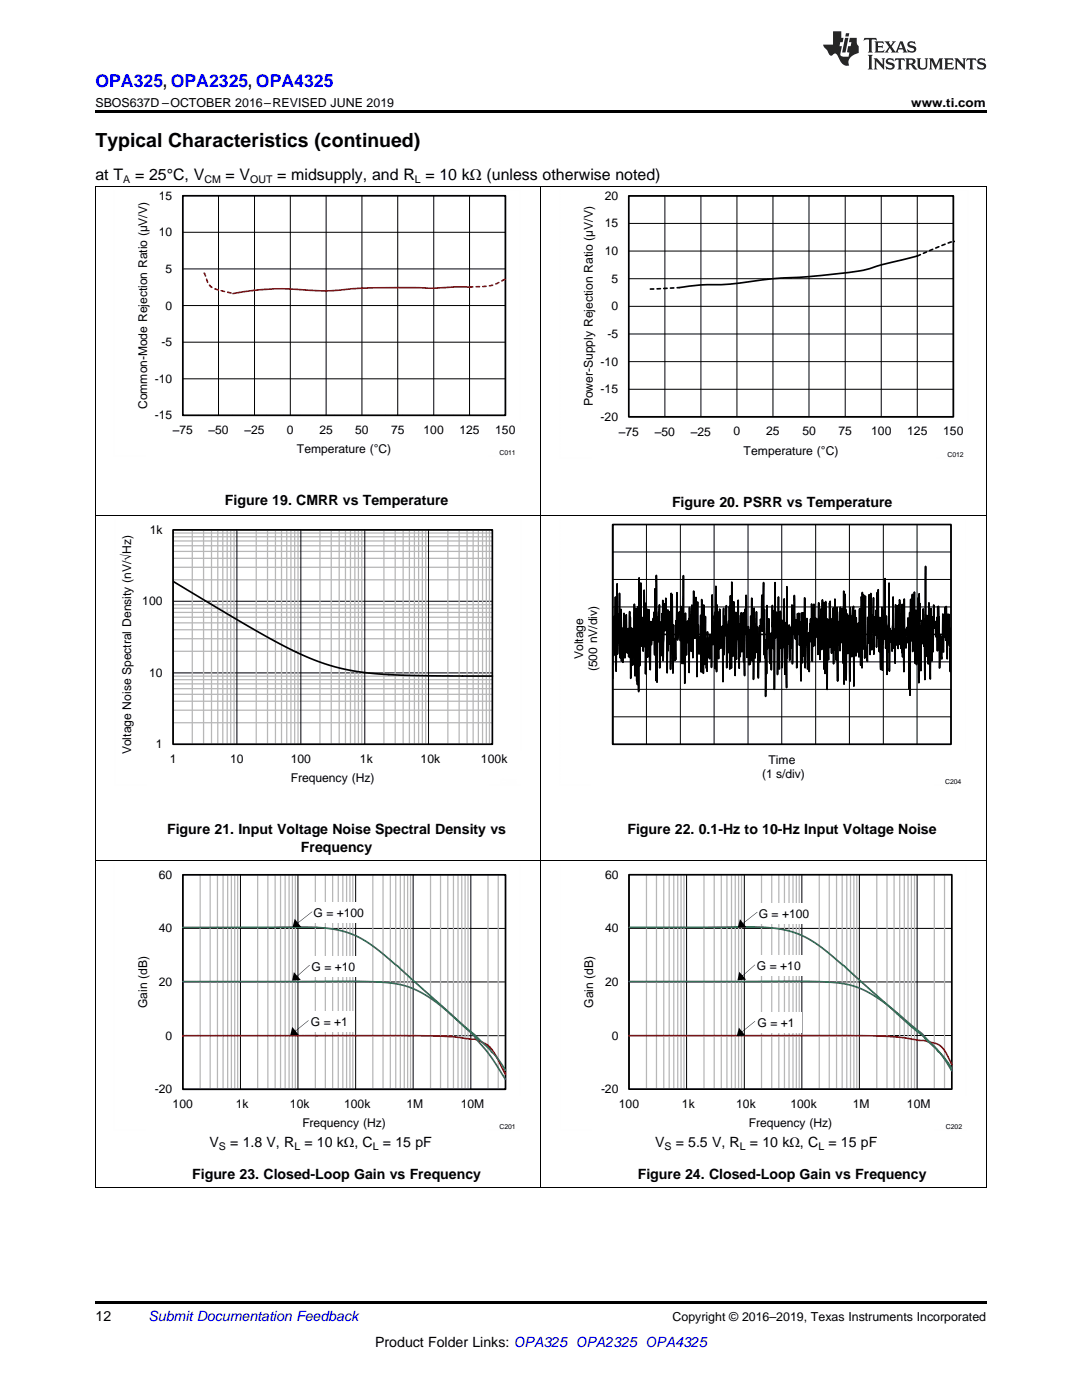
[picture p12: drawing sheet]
<svg xmlns="http://www.w3.org/2000/svg" width="216mm" height="279mm" viewBox="0 0 216 279" stroke-linecap="round" stroke-linejoin="round" font-family="sans-serif">
<path d="M19 237h.2zM196.7 237h.1zM19 259.7h177.8v.5h-177.8z" fill="#000"/>
<g fill="none" stroke="#000" stroke-width=".2">
<path d="M19.1 171.7v65.3M48 174.6v42.8M59.5 174.6v42.8M71 174.6v42.8M82.4 174.6v42.8M93.9 174.6v42.8M100.8 174.6h-64.3v42.8h64.3M107.9 171.7v65.3M196.8 171.7v65.3M36.5 196h64.3M36.5 185.3h64.3M36.5 206.7h64.3"/>
<path d="M19 237h177.8"/>
</g>
<g fill="none" stroke="#b7b7b7" stroke-width=".25">
<path d="M39.9 174.6v42.8M41.9 174.6v42.8M43.4 174.6v42.8M44.5 174.6v42.8M45.4 174.6v42.8M46.2 174.6v42.8M46.8 174.6v42.8M47.4 174.6v42.8M51.4 174.6v42.8M53.4 174.6v42.8M54.9 174.6v42.8M56 174.6v42.8"/>
<path d="M56.9 174.6v42.8M57.7 174.6v42.8M58.4 174.6v42.8M58.9 174.6v42.8M62.9 174.6v42.8M64.9 174.6v42.8M66.4 174.6v42.8M67.5 174.6v42.8M68.4 174.6v42.8M69.2 174.6v42.8M69.8 174.6v42.8M70.4 174.6v42.8"/>
<path d="M74.4 174.6v42.8M76.4 174.6v42.8M77.9 174.6v42.8M79 174.6v42.8M79.9 174.6v42.8M80.7 174.6v42.8M81.3 174.6v42.8M81.9 174.6v42.8M85.9 174.6v42.8M87.9 174.6v42.8M89.4 174.6v42.8M90.5 174.6v42.8"/>
<path d="M91.4 174.6v42.8M92.1 174.6v42.8M92.8 174.6v42.8M93.4 174.6v42.8M97.4 174.6v42.8M99.4 174.6v42.8M100.9 174.6v42.8"/>
</g>
<path d="M36.5 174.6h64.4v42.8h-64.4z" fill="none" stroke="#000" stroke-width=".33"/>
<path d="M36.5 206.7h46.4l7 .2M89.9 206.9l4.9 .5 2.4 1.1 .8 .7 .6 1 2.3 4.2" fill="none" stroke="#f00" stroke-width=".33"/>
<path d="M36.5 195.9l34.1-.1 4.5 .2 3 .2 2.9 .6 2.9 1.2 3.1 2 2.9 2.4M89.9 202.4l4.5 4.1 3.4 4.2 3.1 4.7" fill="none" stroke="#295c75" stroke-width=".33"/>
<path d="M36.5 185.1l25.7-.1 3.9 .4 3.2 .7 3.1 1.4 3.1 2.1 3.9 3.2 10.5 9.6M89.9 202.3l4.8 4.2 2.9 2.8 1.5 1.7 1.8 2.6" fill="none" stroke="#286b49" stroke-width=".33"/>
<path d="M22.7 172.5v53M35.2 172.5h68.6M103.8 172.5v46.1M22.7 225.5h6.3M97.5 225.5h6.3" fill="none" stroke="#fefefe" stroke-width=".2" stroke-dasharray=".4 .1" stroke-linecap="butt"/>
<path d="M60.8 201.8h10v4.1h-10z" fill-rule="evenodd" fill="#fff"/>
<path d="M58.7 205.9l2.8-2.3zM58.3 204.9l1.3 1.7h-1.7z" fill="#000"/>
<path d="M60.9 190.8h11.4v4.1h-11.4z" fill-rule="evenodd" fill="#fff"/>
<path d="M59 195l2.8-2.4zM58.6 194l1.4 1.6-1.7 .1z" fill="#000"/>
<path d="M61.3 180.1h12.7v4.1h-12.7z" fill-rule="evenodd" fill="#fff"/>
<path d="M59.2 184.4l3.1-2.4zM58.8 183.4l1.3 1.6h-1.7z" fill="#000"/>
<path d="M137 174.6v42.8M148.5 174.6v42.8M160 174.6v42.8M171.5 174.6v42.8M183 174.6v42.8M189.9 174.6h-64.4v42.8h64.4M125.5 196h64.4M125.5 185.3h64.4M125.5 206.7h64.4" fill="none" stroke="#000" stroke-width=".2"/>
<g fill="none" stroke="#b7b7b7" stroke-width=".25">
<path d="M129 174.6v42.8M131 174.6v42.8M132.4 174.6v42.8M133.5 174.6v42.8M134.4 174.6v42.8M135.2 174.6v42.8M135.9 174.6v42.8M136.5 174.6v42.8M140.5 174.6v42.8M142.5 174.6v42.8M143.9 174.6v42.8M145 174.6v42.8"/>
<path d="M146 174.6v42.8M146.7 174.6v42.8M147.4 174.6v42.8M148 174.6v42.8M152 174.6v42.8M154 174.6v42.8M155.4 174.6v42.8M156.5 174.6v42.8M157.4 174.6v42.8M158.2 174.6v42.8M158.9 174.6v42.8M159.5 174.6v42.8"/>
<path d="M163.5 174.6v42.8M165.5 174.6v42.8M166.9 174.6v42.8M168 174.6v42.8M169 174.6v42.8M169.7 174.6v42.8M170.4 174.6v42.8M171 174.6v42.8M175 174.6v42.8M177 174.6v42.8M178.4 174.6v42.8M179.5 174.6v42.8"/>
<path d="M180.4 174.6v42.8M181.2 174.6v42.8M181.9 174.6v42.8M182.5 174.6v42.8M186.4 174.6v42.8M188.5 174.6v42.8M189.9 174.6v42.8"/>
</g>
<path d="M125.5 174.6h64.4v42.8h-64.4z" fill="none" stroke="#000" stroke-width=".33"/>
<path d="M152.2 206.7h22.8l4.2 .3 4.1 .6 1.2 .1 2.3 .6 1 .6 .9 1.2 1.2 2.4M152.3 206.7h-26.8" fill="none" stroke="#f00" stroke-width=".33"/>
<path d="M152.2 195.9h11.4l3.3 .2 2.4 .4 2.2 .7 2.3 1.1 2.7 1.8 2.5 2M152.3 195.9h-26.8M179 202.1l5 4.2 2.8 2.9 1.5 2 1.6 2.5" fill="none" stroke="#295c75" stroke-width=".33"/>
<path d="M152.2 185.1l3.4 .3 3 .7 2.6 1.2 2.8 1.8 4.5 3.7 13 11.8 2.7 2.2 3.6 3.6 2.1 2.8M152.3 185.1h-26.8" fill="none" stroke="#286b49" stroke-width=".33"/>
<path d="M111.8 172.5v53M124.2 172.5h68.6M192.8 172.5v46.1M111.8 225.5h6.3M186.5 225.5h6.3" fill="none" stroke="#fefefe" stroke-width=".2" stroke-dasharray=".4 .1" stroke-linecap="butt"/>
<path d="M150.1 180.2h12.8v4.1h-12.8z" fill-rule="evenodd" fill="#fff"/>
<path d="M148 184.4l3.1-2.4zM147.7 183.4l1.2 1.7h-1.7z" fill="#000"/>
<path d="M149.8 190.7h11.3v4.1h-11.3z" fill-rule="evenodd" fill="#fff"/>
<path d="M147.9 194.9l2.8-2.3zM147.5 193.9l1.4 1.6-1.7 .1z" fill="#000"/>
<path d="M149.9 202h10v4.1h-10z" fill-rule="evenodd" fill="#fff"/>
<g fill="#000">
<path d="M19 22h177.8v.5h-177.8z"/>
<path d="M147.8 206.1l2.8-2.3zM147.4 205.1l1.4 1.6-1.8 .1z"/>
</g>
<g fill="none" stroke="#000" stroke-width=".2">
<path d="M19 37.2h177.8M19.1 37.2v134.5M36.5 39h64.3v43.9h-64.3zM43.6 39v43.9M50.8 39v43.9M57.9 39v43.9M65.1 39v43.9M72.2 39v43.9M79.4 39v43.9M86.5 39v43.9M93.7 39v43.9M107.9 37.2v134.5"/>
<path d="M125.4 39.1h64.8v44.1h-64.8zM132.7 39.1v44.1M139.9 39.1v44.1M147 39.1v44.1M154.2 39.1v44.1M161.4 39.1v44.1M168.7 39.1v44.1M175.8 39.1v44.1M183 39.1v44.1M196.8 37.2v134.5M36.5 53.7h64.3M36.5 46.4h64.3"/>
<path d="M125.4 55.6h64.8M125.4 50.1h64.8M125.4 44.6h64.8M36.5 75.6h64.3M36.5 68.3h64.3M36.5 61h64.3M125.4 77.7h64.8M125.4 72.2h64.8M125.4 66.7h64.8M125.4 61.1h64.8M19 102.9h177.8M34.6 105.7h63.7v42.9h-63.7z"/>
<path d="M34.6 120h63.7M47.3 105.7v42.9M60 105.7v42.9M72.8 105.7v42.9M85.5 105.7v42.9M122.3 104.7h67.5v43.8h-67.5M122.3 115.6h67.5M122.3 110.2h67.5M129 104.7v43.8M135.8 104.7v43.8M142.5 104.7v43.8M149.3 104.7v43.8"/>
<path d="M156 104.7v43.8M162.8 104.7v43.8M169.5 104.7v43.8M176.3 104.7v43.8M183 104.7v43.8M34.6 134.3h63.7M122.3 137.6h67.5M122.3 132.1h67.5M122.3 121.1h67.5M122.3 143.1h67.5M19 171.7h177.8"/>
</g>
<g fill="none" stroke="#b7b7b7" stroke-width=".25">
<path d="M34.5 115.7h63.7M34.5 113.2h63.7M34.5 111.4h63.7M34.5 110h63.7M34.5 108.9h63.7M34.5 108h63.7M34.5 107.1h63.7M34.5 106.4h63.7M38.4 105.8v42.7M40.6 105.8v42.7M42.2 105.8v42.7M43.5 105.8v42.7"/>
<path d="M44.5 105.8v42.7M45.3 105.8v42.7M46 105.8v42.7M46.7 105.8v42.7M51.1 105.8v42.7M53.4 105.8v42.7M55 105.8v42.7M56.2 105.8v42.7M57.2 105.8v42.7M58 105.8v42.7M58.8 105.8v42.7M59.5 105.8v42.7"/>
<path d="M63.8 105.8v42.7M66.1 105.8v42.7M67.7 105.8v42.7M68.9 105.8v42.7M69.9 105.8v42.7M70.8 105.8v42.7M71.5 105.8v42.7M72.2 105.8v42.7M76.6 105.8v42.7M78.9 105.8v42.7M80.4 105.8v42.7M81.7 105.8v42.7"/>
<path d="M82.7 105.8v42.7M83.5 105.8v42.7M84.3 105.8v42.7M84.9 105.8v42.7M89.4 105.8v42.7M91.6 105.8v42.7M93.2 105.8v42.7M94.4 105.8v42.7M95.5 105.8v42.7M96.3 105.8v42.7M97 105.8v42.7M97.7 105.8v42.7"/>
<path d="M34.5 139.9h63.7M34.5 138.6h63.7M34.5 137.4h63.7M34.5 136.5h63.7M34.5 135.6h63.7M34.5 134.9h63.7M34.5 130h63.7M34.5 127.5h63.7M34.5 125.7h63.7M34.5 124.3h63.7M34.5 123.2h63.7M34.5 122.2h63.7"/>
<path d="M34.5 121.4h63.7M34.5 120.7h63.7M34.5 144.2h63.7M34.5 141.7h63.7"/>
</g>
<path d="M36.5 39.1h64.4v43.8h-64.4zM125.5 39.1h64.7v44.1h-64.7zM183 51.1l-7.7 1.9a33.3 33.3 0 0 1-9.8 1.8l-3.1 .3a123.1 123.1 0 0 0-15 1.4l-2.7 .3-4.8 .1-4.4 .5M34.5 105.8h63.7v42.7h-63.7zM34.5 116l16.5 9.8 8.1 4.3M122.3 104.7h67.5v43.8h-67.5zM122.3 104.7v43.8M59.1 130.1l4.4 1.9 4.3 1.3 4.4 .8 5.4 .5M77.6 134.6l7.3 .3h13.4M122.3 135.4l.1-5.8 .1 1.3v-.1v-7.9l.1 6.5 .1-4v.9l.1-7.2 .1 14.9 .2-17.7 .1 14.4 .2-8.2 .1 5.8v-.2l.1-9.7 .1 12.9 .2-9.9 .1 10.5 .2-6.5 .1 6.9 .2-10.1 .2 9.1 .1-7.8v-.4l.1 2.4 .1-2.8 .2 7.6 .2-5v.1v5.9l.2-9.3 .1 9.2 .1-8v12.3l.2-10.2 .2 7.5 .1-7.3 .1 4.8v-2.7l.1 1 .1-8 .1 14.5 .2-13.7 .1 14.2 .1 .3v-8.6l.1 9.3 .1-15.8 .2 17.2v-22.8l.1 17.7 .1 .1 .2-16.7v11.7v.2l.1-1.9 .1 2.7 .1-5.9 .1 6.9 .1-5 .1 4.3v-.2v-11.4l.2 10v-7.3l.1 14.2 .3-13.1 .1 9.9 .1-9.3v7.4l.2-7.8 .2 12.1 .2-9.7 .1 4.6 .1-4.4 .1 3.4 .2-4.3v3.3l.1-4.5 .1 8.8 .1-13.5 .2 18.7 .1-21.6 .1 21.6 .1-11v.5l.1-2.6 .1 2.7v-3.7l.1 6 .1-7.4v12.7l.2-9.3 .1 6.8 .1-5.4v4.6l.1-7.6 .1 7.4 .1-10.1v12.3l.2-9.3 .1 1.8 .1-4.1v5.5l.2-6.6 .2 4.9v10l.2-12.7v8.3l.1-7.4 .1 6 .2-6.4 .1 11.5 .1-15.2 .1 8.9 .1-8.8 .2 15.8 .1-9.6 .2 7.1 .1-3.9 .1 3.8 .3-13.6 .1 9.6 .1-.4 .2-5.2 .3 5.8v-6.9l.2 .7 .1 11 .1-6.3 .1 2.2v-.2l.1-13.5v17.5v.2l.1-8.1 .1 12 .2-14.1 .2 8.3 .2-6.8 .1 3.5 .1-4.2 .1 11 .1-13v7.5l.1-5 .1 5 .1-6v7.3l.2-9.2 .2 10.5 .1-13.5 .3 9.6v-1.4l.1 .1 .1-6.9 .2 15.8 .1-14.9 .1 9.3v-4.6l.2 5.7 .1-3.5 .1 3.3v-.2l.1-7.3 .1 11.4 .1-14.9 .2 10.1 .1-5.2v10.2l.1-13.8 .2 12 .2-9.6v9.1l.1-4.7 .1 6v-2.7l.1 3.3 .1-8 .2 5.2 .1-3.8 .1 4.1 .1-4.8 .1 3.2 .1-3.2 .1 6.4 .1-14.4 .1 8.5v.2v-2l.1 3.3 .3-6.6v.1l.1 11.2 .1-16.4 .2 17.1 .1-13.8 .3 11.3 .1-9.5v7.4l.1-8 .3 7.9 .2-4.4 .2 11.1v-14.1l.1-.6 .1 9.5 .1-7.9 .1 3.8 .2-.6v-5.5l.1 12.6 .1-8.6v-.2l.1 3.8 .2-4.4 .1 6.4v-9.3l.1 12.7v-.1l.1-14.7 .2 14.6 .1-17.7 .2 14.9v.3l.2-10.9 .3 14.7 .1-12.4v-.2l.2 9.5v-7l.1 2.9 .2-7.8 .2 13.8 .1-9.1 .1 6.7 .1-8.4v7.2l.1-7.9 .1 8 .3-8 .1 9.9v-4.5l.2 7.6 .1-13.5v-.4l.1 5.5 .1-7.9 .2 12.4v-3.3l.2 1.6v-4.4l.1 7.7 .1-7.2 .2 7v-.6l.1-9 .1 6v-.5l.1-9.1 .1 12.5 .2-9.2v.4v12.7l.2-14.7 .1 10.3 .1-6.9 .2 4.1v-6.5l.1 7 .1 1.1v-5l.2 10.1 .3-10.4 .1 7.1 .1-8.4v-.1v1.4l.2-6.1 .1 7.3 .3-10.1v14.6l.1-9 .3 17.4 .1-11.3 .1 6.8v-13.7l.1 8.7 .1-6 .2 4.4v-4.4l.2 8.9 .2-6.3 .1 7.6 .2-12.9 .1 4.4 .1-3.4 .2 15.8 .2-21.3v11l.2-5.1 .1 2.1 .1-2.2v.2v12.7l.2-15.9 .2 14.6 .2-11.7 .2 7.5 .1-5.8 .1 9.6 .1-8.2 .2 4.3 .1-9.9 .1 14.9v.2l.2-10.3 .1 13.3 .1-20.5 .1 14.5 .1-5 .1 2 .2-3.9 .1 7.3 .1-6.8 .1 1.9 .1-.5 .1 2.9v-8.8l.1 11.8 .2-11.3v-.2l.1 5.7 .1-7.9 .2 8.7 .1-3.8v3l.1-2v.2l.1 8.4 .1-10.8 .1 4.1 .2-4.2 .1 6.5 .2-4.9 .1 12.1 .1-13.8 .2 10.2 .1-10.4 .1 4.9 .1-4.2 .1 8.2v-11.7l.2 14.2v-5.7l.1 .9 .2-5.4 .1 10.2v.2l.3-7.4 .1 7.7 .1-9.2 .1-1.3 .2 4.8 .1-7.8 .1 11.5 .2-9.8 .1 6.7v-8.3l.1 7.7 .1-3.3v3.8l.1-5.5 .1 4 .2-3.8v.4l.2 6.7 .2-10.4v9.3l.1-4.8 .1 6.9 .2-10.1 .2 8.1 .1-9.9 .1 5.8 .2-5.6v.3v13.5l.2-8.7v.2v9.2l.2-14.4 .1 9.4v-4.8l.1 .5 .1 12.5v-14.4l.2 8.5 .2-11.4v-.1l.1 1.7v-2.1l.1 9.3v.3l.1-2.5 .1 3.5 .1-6.5 .1-.4 .1 2.9 .1-5.2v.1v11.2l.1-11.1 .1 8.5 .1-10.4 .3 12.3 .1-10.5 .1 14.6M122.3 126.6h67.5M167.1 125.5v10.4l.1-11.9v-.1l.1 4.9v-.6l.1 .5v-.3l.1-6.4 .1 7.9 .1-8.7 .1 7.3 .3-7.1 .2 11 .1-14.4v18.9l.2-18.3 .2 17.3 .3-13.5 .1 8.1 .1-7.6 .1 2.6v-1.2l.2 11.8v-14.9l.2 6.5v-3.6l.1 .7 .1 6.3v-8.2l.1 .3 .1-1.9v.3l.1-.6 .1 15.9v-13.8l.1-.3 .1 4 .1-5 .1 9.3 .1-7.8v7l.2-3.5v2.5l.2-5 .1 6.8 .1-9.6 .2 11.3 .2-13.7 .1 14.2 .1-15.4 .1 11.6 .1-10.8 .2 12.6 .2-12.3 .1 10.4v.9l.1-.9 .2 2.8 .1-9.1v3.4l.1-2.8 .1 4.7v-9.7l.2 11.9 .1-12.2 .2 11.5 .1-7.2 .1 3.4 .2-6.9v.1l.1 11.3v-7.5l.1 3.8 .1-2.8v2.2l.2-4.6 .1 7.5 .1-10.8v-.2l.1 6.7 .1-7.3 .1 9.9 .1-1.2v3.8l.2-7 .1 10.5 .2-3.5 .1-8.9 .1 12.6 .2-12.2 .1 6 .1-4.9v1.8v-.1l.1-8.9 .1 13.2v.7l.2-6.5 .1 11.7 .1-5.9v-.1v1.5l.2-5.9 .1-8.1 .1 18v-8.7v-.2l.1 2.8 .1-2.2 .2 2.4v-1l.1 2.8 .2-10.9 .1 10.3 .1-.6 .1-3.2 .1 7 .1-11.9 .2 8 .2-7.8 .1 8.7 .1-8.9 .1 7.9 .1-9.1 .3 9.9v-6.9l.1 .2 .1 7.5v-9.6l.1 10.5 .1-6 .2 9.2v-14.8l.1 8v.2l.1-2.2 .2 3.8 .1-1.9 .1 .9v-3.2l.1 1.8 .1-3.6 .1 3.8 .1-2.3v.3v12.5l.1-15.3 .1 16.5 .1-19.1 .3 8.4 .1-9.5v11.7l.1-3.6 .1 2.9v-7.1l.1 3.2 .1-7.5 .1 14.2 .2-10.8 .1 11.2 .2-4.1v1.7v-.2l.1-11 .1 17.1 .1-18.2 .2 8 .1-1.1v8.9l.1-6.5 .1 1.1 .1-4.7 .1 4.6 .1-6.9 .2 7.4v-5.4v.3l.1 12 .2-22.9 .1 18.3v-8v-.2l.1 1.6 .1-1.8 .2 9.7 .2-12.2 .2 15.3 .2-14v-.2l.2 10.5v-8.8l.1 7.2 .2-9.6 .1 4.7 .2-1.4 .2 3.1v-1.3l.1 1 .1-3.6v6.7l.1-8.8 .1 6.2 .1-6.3 .2 12.4 .1-6.9 .3 5 .2-9 .2 7.6v-6l.1-.8 .1 3.8 .1-5.9 .1 6.8 .1-7.1 .2 10.6 .1-8.7v-.2l.2 5.3v-5.3l.2 6.3v-3.6l.1 8.8 .1-4.8" fill="none" stroke="#000" stroke-width=".33"/>
<g fill="none" stroke="#fefefe" stroke-width=".2" stroke-dasharray=".4 .1" stroke-linecap="butt">
<path d="M22.7 38v53.1M35.2 38h68.6M103.8 38v46.1M111.6 38v53.4M124.2 38h69M193.2 38v46.4M22.7 91h6.3M97.5 91h6.2M111.6 91.4h6.4M186.8 91.4h6.4M22.9 103.6v53.1M35.3 103.7h68.6"/>
<path d="M103.9 103.7v46M111.6 103.6v53.1M124.1 103.6h68.6M192.7 103.6v46.1M22.9 156.7h6.3M97.7 156.7h6.2M111.6 156.7h6.3M186.4 156.7h6.3"/>
</g>
<path d="M129.8 57.7l5.7-.3M183 51.1l3.8-1.6a12.8 12.8 0 0 1 3.7-1.3" fill="none" stroke="#000" stroke-width=".33" stroke-dasharray=".7 .7"/>
<path d="M36.5 82.9h64.3" fill="none" stroke="#000" stroke-width=".2" stroke-dasharray=".2 .1" stroke-linecap="butt"/>
<path d="M40.8 54.5l.2 .5a3.2 3.2 0 0 0 2.8 3l2.7 .6M93.7 57.3h.6a9.8 9.8 0 0 0 6.2-1.4l.6-.3" fill="none" stroke="#f00" stroke-width=".33" stroke-dasharray=".7 .7"/>
<path d="M93.7 57.3l-1.8-.1a80.9 80.9 0 0 1-11.3 .2 105.1 105.1 0 0 0-14.7 .6h-2.7a53.9 53.9 0 0 0-16.7 .6" fill="none" stroke="#f00" stroke-width=".33"/>
<g fill="#231f20">
<path d="M172.5 7.6l-.1 .5 .4-.2h.6v.1v2.1l-.2 .4h.9l-.2-.4v-2.1l.1-.1h.5l.5 .2-.2-.5zM174.5 8.3l.2 .3v1.5l-.2 .4h1.8l.2-.6a1.04 1.04 0 0 1-1.3 .2v-.7h.6l.3 .2v-.6l-.3 .2h-.6v-.6l.8-.1 .4 .3-.2-.5zM176.5 8.3l.9 1.1-.9 1.1h.8l-.2-.2 .4-.7 .5 .7-.2 .2h1.5l-.2-.2 .2-.4h.9l.1 .4-.2 .2h1l-.3-.3-.7-1.9h-.5l-.9 2-.8-1 .9-1h-.8l.1 .3-.4 .5-.3-.6 .1-.2zM179.7 8.6l.4 1h-.7zM181.3 8.4a.63 .63 0 0 0-.2 .7 .63 .63 0 0 0 .6 .4l.6 .2 .1 .2a.75 .75 0 0 1-.7 .4 .75 .75 0 0 1-.6-.5l.1 .7 .1-.1a1.11 1.11 0 0 0 1.5-.6 1.13 1.13 0 0 0-1.2-.8l-.1-.4a1.04 1.04 0 0 1 1.2 .2l-.2-.5-.2 .1-.4-.2zM173.2 10.9l.2 .4v2.2l-.2 .4h1l-.3-.4v-2.2l.3-.4zM174.3 11.6l.3 .4v1.5l-.3 .4h.8l-.2-.4v-1.3l1.5 1.7v-1.9l.2-.4h-.7l.2 .4v.9l-1.1-1.3zM177 11.8a.62 .62 0 0 0-.2 .7 .62 .62 0 0 0 .6 .4l.6 .1 .1 .3a.76 .76 0 0 1-.7 .3 .76 .76 0 0 1-.7-.4l.2 .7 .1-.1a1.11 1.11 0 0 0 1.5-.6 1.13 1.13 0 0 0-1.2-.8l-.1-.4a1.04 1.04 0 0 1 1.2 .2l-.2-.6-.2 .1-.5-.1zM178.7 11.6l-.2 .6a.61 .61 0 0 1 .8-.3v1.6l-.2 .4h.9l-.2-.4v-1.6a.63 .63 0 0 1 .7 .3l-.1-.6zM180.6 11.6l.3 .4v1.5l-.3 .4h1l-.2-.2-.1-.8 .6 .2a.76 .76 0 0 0 1.2 .7l-1-1a.58 .58 0 0 0 .6-.5 .58 .58 0 0 0-.5-.6zM181.4 11.9h.1a.45 .45 0 0 1 .5 .1 .45 .45 0 0 1 .1 .5l-.8 .2zM182.9 11.6l.2 .2a2.17 2.17 0 0 0 .3 1.9 .99 .99 0 0 0 1.6-.6v-1.1l.2-.4h-.7l.2 .2a1.92 1.92 0 0 1-.2 1.8 .6 .6 0 0 1-.9-.5v-1.1l.2-.4zM185.4 11.6l.2 .4v1.5l-.2 .4h.7l-.2-.4v-1.4l.8 1.8 .8-1.8v1.4l-.2 .4h.9l-.2-.4v-1.5l.2-.4h-.8l-.6 1.5-.6-1.5zM188.4 11.6l.2 .4v1.5l-.2 .4h1.8l.1-.6a1.04 1.04 0 0 1-1.2 .1v-.6h.5l.4 .2v-.6l-.4 .2h-.5v-.7h.8l.3 .3-.1-.6zM190.5 11.6l.2 .4v1.5l-.2 .4h.7l-.2-.4v-1.3l1.5 1.7v-1.9l.2-.4h-.7l.2 .4v.9l-1.1-1.3zM192.9 11.6l-.1 .6a.61 .61 0 0 1 .7-.3l.1 1.6-.3 .4h1l-.3-.4 .1-1.6a.63 .63 0 0 1 .7 .3l-.1-.6zM195.2 11.8a.62 .62 0 0 0-.2 .7 .62 .62 0 0 0 .6 .4l.6 .1 .1 .3a.76 .76 0 0 1-.7 .3 .76 .76 0 0 1-.6-.4l.1 .7 .1-.1a1.11 1.11 0 0 0 1.6-.6 1.13 1.13 0 0 0-1.3-.8l-.1-.4a1.04 1.04 0 0 1 1.2 .2l-.1-.6-.2 .1-.5-.1z"/>
<path d="M166.2 6.3v2.6h-1.9v.4l.8 .9a.91 .91 0 0 0 1 .8 .56 .56 0 0 1 .5-.3 .56 .56 0 0 1 .5 .3l.4 .8a1.53 1.53 0 0 0 1.9 1.2 1.54 1.54 0 0 1 1-2.1l.9-.3v-1.4a1.52 1.52 0 0 1-.4-1.6h-1.3l-.2 .8h.5l-.2 .8h-.5l-.1 1v.2l.4 .1-.2 .8a1.93 1.93 0 0 1-1.6-.3l.3-1.8h-.5l.2-.8h.4l.2-.8h-.4v-1.3zM168.6 7.6l-.6 2.9h.7l.6-2.9zM168.8 6.6l-.1 .7h.6l.2-.7z"/>
</g>
<text font-size="3.9" x="19" y="29.3">Typical Characteristics (continued)</text>
<text font-size="3.5" fill="#00f" x="19" y="17.3">OPA325, OPA2325, OPA4325</text>
<g font-size="3.2">
<text x="19" y="36">at T</text>
<text x="27" y="36">= 25°C, V</text>
<text x="45" y="36">= V</text>
<text x="55.3" y="36">= midsupply, and R = 10 kΩ (unless otherwise noted)</text>
</g>
<g font-size="2.8">
<text x="44.9" y="100.8">Figure 19. CMRR vs Temperature</text>
<text x="134.1" y="101.1">Figure 20. PSRR vs Temperature</text>
<text x="33.3" y="166.4">Figure 21. Input Voltage Noise Spectral Density vs</text>
<text x="125.2" y="166.4">Figure 22. 0.1-Hz to 10-Hz Input Voltage Noise</text>
<text x="60" y="170">Frequency</text>
<text x="41.8" y="228.9">V</text>
<text x="45.9" y="228.9">= 1.8 V, R</text>
<text x="60.7" y="228.9">= 10 kΩ, C</text>
<text x="76.4" y="228.9">= 15 pF</text>
<text x="130.7" y="228.9">V</text>
<text x="134.8" y="228.9">= 5.5 V, R</text>
<text x="149.6" y="228.9">= 10 kΩ, C</text>
<text x="165.3" y="228.9">= 15 pF</text>
<text x="38.3" y="235.3">Figure 23. Closed-Loop Gain vs Frequency</text>
<text x="127.2" y="235.3">Figure 24. Closed-Loop Gain vs Frequency</text>
<text x="19" y="263.6">12</text>
<text x="74.9" y="268.9">Product Folder Links: OPA325 OPA2325 OPA4325</text>
</g>
<text font-size="2.8" fill="#0000c8" x="29.6" y="263.6">Submit Documentation Feedback</text>
<g font-size="2.5">
<text x="19" y="21.4">SBOS637D –OCTOBER 2016–REVISED JUNE 2019</text>
<text x="181.8" y="21.4">www.ti.com</text>
<text x="134.2" y="263.6">Copyright © 2016–2019, Texas Instruments Incorporated</text>
</g>
<g font-size="2.4">
<text x="31.7" y="39.8">15</text>
<text x="120.7" y="39.9">20</text>
<text x="31.7" y="47.1">10</text>
<text x="120.7" y="45.4">15</text>
<text x="120.7" y="50.9">10</text>
<text x="33" y="54.5">5</text>
<text x="122" y="56.4">5</text>
<text x="33" y="61.8">0</text>
<text x="122" y="61.9">0</text>
<text x="32.2" y="69.1">-5</text>
<text x="121.2" y="67.5">-5</text>
<text x="30.9" y="76.4">-10</text>
<text x="119.8" y="73">-10</text>
<text x="29.4" y="81.7" transform="rotate(-90 29.4 81.7)">Common-Mode Rejection Ratio (µV/V)</text>
<text x="30.9" y="83.7">-15</text>
<text x="118.3" y="81.1" transform="rotate(-90 118.3 81.1)">Power-Supply Rejection Ratio (µV/V)</text>
<text x="119.8" y="78.5">-15</text>
<text x="34.5" y="86.7">±75</text>
<text x="41.6" y="86.7">±50</text>
<text x="48.8" y="86.7">±25</text>
<text x="57.3" y="86.6">0</text>
<text x="63.7" y="86.6">25</text>
<text x="70.9" y="86.6">50</text>
<text x="78" y="86.6">75</text>
<text x="84.5" y="86.6">100</text>
<text x="91.7" y="86.6">125</text>
<text x="98.8" y="86.6">150</text>
<text x="119.8" y="84">-20</text>
<text x="123.4" y="87">±75</text>
<text x="130.6" y="87">±50</text>
<text x="137.8" y="87">±25</text>
<text x="146.4" y="86.9">0</text>
<text x="152.9" y="86.9">25</text>
<text x="160.1" y="86.9">50</text>
<text x="167.3" y="86.9">75</text>
<text x="173.8" y="86.9">100</text>
<text x="181" y="86.9">125</text>
<text x="188.2" y="86.9">150</text>
<text x="59.3" y="90.4">Temperature (ÉC)</text>
<text x="148.4" y="90.8">Temperature (ÉC)</text>
<text x="29.9" y="106.5">1k</text>
<text x="28.4" y="120.8">100</text>
<text x="116.4" y="131.5" transform="rotate(-90 116.4 131.5)">Voltage</text>
<text x="29.7" y="135.1">10</text>
<text x="119.2" y="133.9" transform="rotate(-90 119.2 133.9)">(500 nV/div)</text>
<text x="31.1" y="149.3">1</text>
<text x="26.2" y="150.5" transform="rotate(-90 26.2 150.5)">Voltage Noise Spectral Density (nV/•Hz)</text>
<text x="33.9" y="152.2">1</text>
<text x="45.9" y="152.2">10</text>
<text x="58" y="152.2">100</text>
<text x="71.8" y="152.2">1k</text>
<text x="83.9" y="152.2">10k</text>
<text x="96" y="152.2">100k</text>
<text x="152.1" y="155.2">(1 s/div)</text>
<text x="153.3" y="152.4">Time</text>
<text x="58" y="156.1">Frequency (Hz)</text>
<text x="31.7" y="175.4">60</text>
<text x="120.7" y="175.3">60</text>
<text x="62.6" y="183.1">G = +100</text>
<text x="151.4" y="183.1">G = +100</text>
<text x="31.7" y="186.1">40</text>
<text x="120.7" y="186.1">40</text>
<text x="31.7" y="196.8">20</text>
<text x="62.2" y="193.7">G = +10</text>
<text x="120.7" y="196.8">20</text>
<text x="151" y="193.7">G = +10</text>
<text x="29.3" y="201.2" transform="rotate(-90 29.3 201.2)">Gain (dB)</text>
<text x="118.4" y="201.1" transform="rotate(-90 118.4 201.1)">Gain (dB)</text>
<text x="33" y="207.5">0</text>
<text x="62" y="204.8">G = +1</text>
<text x="122.1" y="207.5">0</text>
<text x="151.2" y="204.9">G = +1</text>
<text x="30.9" y="218.2">-20</text>
<text x="34.5" y="221.1">100</text>
<text x="47" y="221.1">1k</text>
<text x="57.8" y="221.1">10k</text>
<text x="68.7" y="221.1">100k</text>
<text x="81.1" y="221.1">1M</text>
<text x="91.9" y="221.1">10M</text>
<text x="119.9" y="218.2">-20</text>
<text x="123.5" y="221.1">100</text>
<text x="136.1" y="221.1">1k</text>
<text x="146.9" y="221.1">10k</text>
<text x="157.7" y="221.1">100k</text>
<text x="170.2" y="221.1">1M</text>
<text x="181" y="221.1">10M</text>
<text x="60.3" y="224.9">Frequency (Hz)</text>
<text x="149.4" y="224.9">Frequency (Hz)</text>
</g>
<g font-size="2.1">
<text x="24.6" y="36.6">A</text>
<text x="40.8" y="36.6">CM</text>
<text x="49.9" y="36.6">OUT</text>
<text x="82.8" y="36.6">L</text>
<text x="43.7" y="229.5">S</text>
<text x="58.7" y="229.5">L</text>
<text x="74.4" y="229.5">L</text>
<text x="132.6" y="229.5">S</text>
<text x="147.6" y="229.5">L</text>
<text x="163.3" y="229.5">L</text>
</g>
<g font-size="1.4">
<text x="99.7" y="90.9">C011</text>
<text x="189" y="91.2">C012</text>
<text x="188.6" y="156.5">C204</text>
<text x="99.7" y="225.4">C201</text>
<text x="188.7" y="225.4">C202</text>
</g>
</svg>
